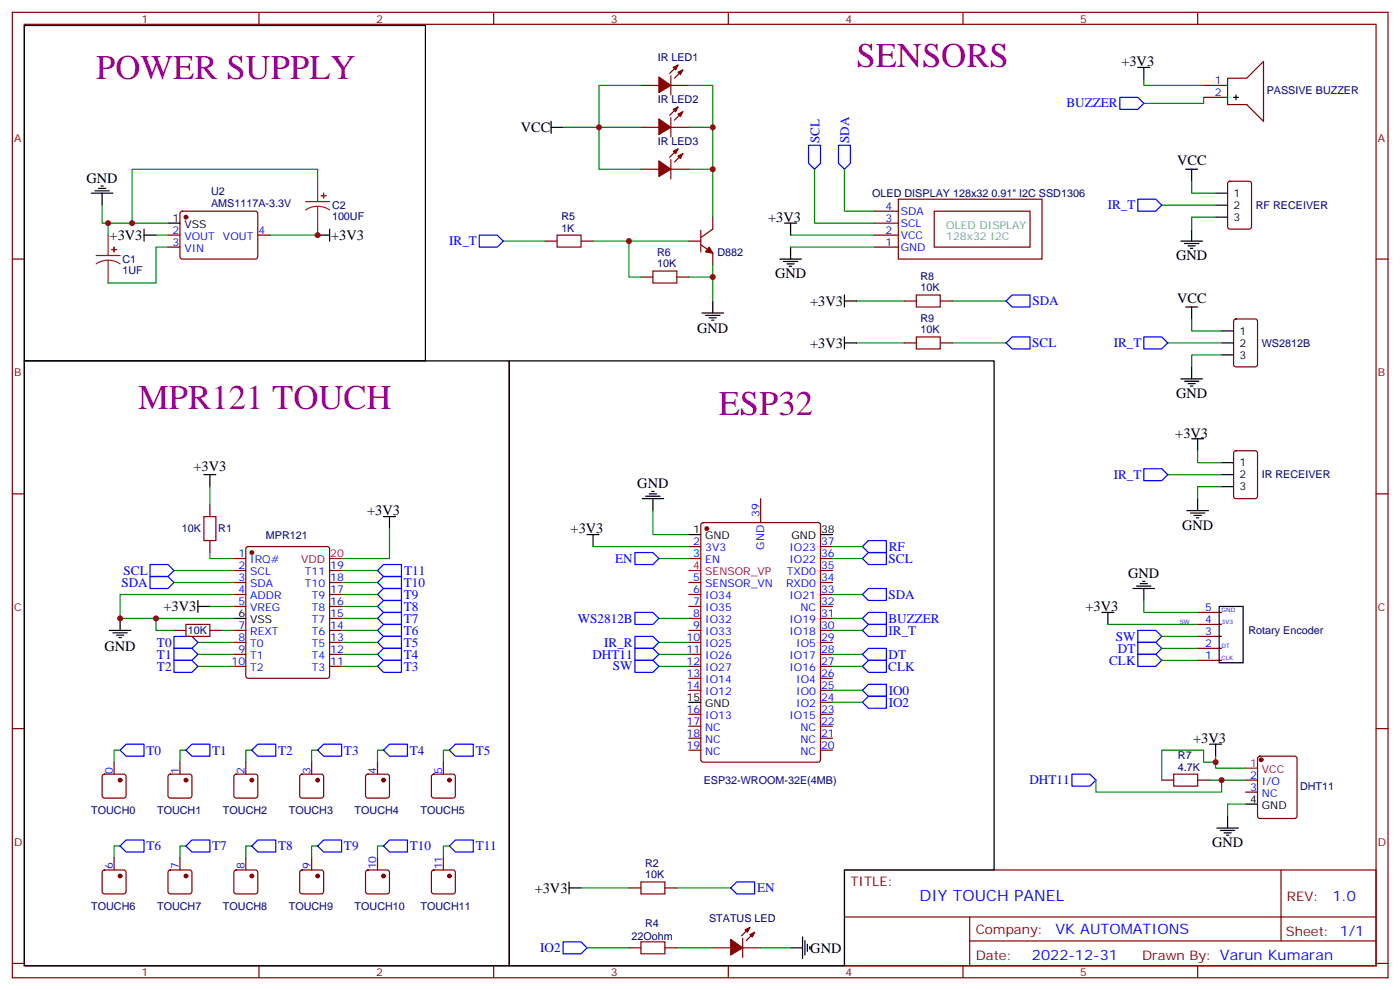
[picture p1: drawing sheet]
<svg xmlns="http://www.w3.org/2000/svg" width="413mm" height="292mm" viewBox="0 0 413 292" stroke-linecap="round" stroke-linejoin="round" font-family="sans-serif">
<g fill="none" stroke="#870000" stroke-width=".35">
<path d="M3.6 3.6h405.4v284.4h-405.4zM7.2 7.2h398.2v277.2h-398.2zM76.3 3.6v3.6M145.5 3.6v3.6M199.8 19.2l-2.5 2.4M214.6 3.6v3.6M283.7 3.6v3.6M352.9 3.6v3.6M188.8 25.2h5.3M188.8 37.5h5.3M197.7 25.2h5.3M197.7 22.3v5.7"/>
<path d="M197.7 34.7v5.6M197.7 37.5h5.3M199.8 31.5l-2.5 2.5M201.2 20.6l-2.5 2.4M201.2 32.9l-2.5 2.5M354.6 25.2h7.1M354.6 28.7h7.1M361.7 23h5.6l5-4.9v17.6l-5-4.9h-5.6zM188.8 49.8h5.3M197.7 47v5.7M197.7 49.8h5.3M199.8 43.9l-2.5 2.4"/>
<path d="M201.2 45.3l-2.5 2.4M264.7 58.7h42.3v17.6h-42.3zM361.9 53.6l.5-.2h5.7l.6 .4 .1 13-.5 .6-5.9 .1-.6-.5-.1-12.9zM3.6 76.3h3.6M49.5 69.3h3.5M49.5 72.8h3.5M53.3 62.4l.4-.2 21.8 .1 .5 .6-.1 13-.7 .4-21.7-.1-.5-.6v-12.7zM76 69.3h3.5M160.6 71h3.5M171.2 71h3.5M203 71h3.5M206.5 72.1l3.5 2.4v3.6"/>
<path d="M206.5 67.8v6.4M210 64v3.5l-3.5 2.5M257.6 69.3h7.1M257.6 72.8h7.1M257.6 65.7h7.1M257.6 62.2h7.1M275.3 62.2h28.2v10.6h-28.2zM405.4 76.3h3.6M188.8 81.6h3.6M199.4 81.6h3.6M266.5 88.7h3.5M277 88.7h3.6"/>
<path d="M363.7 94.2l.5-.3h5.6l.7 .5v13l-.4 .6-5.9 .1-.7-.5v-12.9zM266.5 101h3.5M277 101h3.6M363.7 133l.5-.2h5.6l.7 .4v13l-.4 .6-5.9 .1-.7-.5v-12.9zM3.6 145.5h3.6M61.8 148.6v3.6M61.8 159.2v3.5M206.7 154.1l.5-.2h33.9l.6 .4 .1 69.5-.5 .6-34.1 .1-.7-.5v-69.4zM224.1 146.9v7M405.4 145.5h3.6M68.9 164.5h3.5M68.9 171.6h3.5"/>
<path d="M68.9 175.1h3.5M68.9 178.6h3.5M68.9 168h3.5M72.7 161.2l.4-.2h23.3l.7 .4v37.7l-.4 .6-23.6 .1-.6-.5-.1-37.6zM97.1 171.6h3.5M97.1 175.1h3.5M97.1 178.6h3.5M97.1 168h3.5M203 161h3.5M203 164.5h3.5M203 171.6h3.5M203 175.1h3.5"/>
<path d="M203 178.6h3.5M241.8 161h3.5M241.8 164.5h3.5M241.8 171.6h3.5M241.8 175.1h3.5M241.8 178.6h3.5M241.8 168h3.5M51.3 185.7h3.5M61.8 185.7h3.6M68.9 185.7h3.5M68.9 189.2h3.5M68.9 192.7h3.5"/>
<path d="M68.9 196.3h3.5M97.1 182.1h3.5M97.1 185.7h3.5M97.1 189.2h3.5M97.1 192.7h3.5M97.1 196.3h3.5M203 182.1h3.5M203 185.7h3.5M203 189.2h3.5M203 192.7h3.5M203 196.3h3.5M203 199.8h3.5"/>
<path d="M241.8 182.1h3.5M241.8 185.7h3.5M241.8 189.2h3.5M241.8 192.7h3.5M241.8 196.3h3.5M241.8 199.8h3.5M352.9 194.5h7M352.9 191h7M352.9 187.4h7M352.9 183.9h7M352.9 180.4h7M3.6 214.6h3.6"/>
<path d="M203 203.3h3.5M203 210.4h3.5M203 213.9h3.5M203 217.4h3.5M241.8 203.3h3.5M241.8 210.4h3.5M241.8 213.9h3.5M241.8 217.4h3.5M241.8 206.8h3.5M405.4 214.6h3.6M30.3 228.2l.5-.2h5.6l.5 .2 .2 .5v5.7l-.2 .4-.5 .3h-5.6l-.5-.3-.2-.4v-5.7zM33.6 224.5v3.5"/>
<path d="M49.7 228.2l.5-.2h5.6l.5 .2 .3 .5v5.7l-.3 .4-.5 .3h-5.6l-.5-.3-.2-.4v-5.7zM53 224.5v3.5M69.1 228.2l.5-.2h5.6l.5 .2 .3 .5v5.7l-.3 .4-.5 .3h-5.6l-.5-.3-.2-.4v-5.7zM72.4 224.5v3.5M88.5 228.2l.5-.2h5.7l.4 .2 .3 .5v5.7l-.3 .4-.4 .3h-5.7l-.5-.3-.2-.4v-5.7zM91.8 224.5v3.5M107.9 228.2l.5-.2h5.7l.5 .2 .2 .5v5.7l-.3 .4-.4 .3h-5.7l-.5-.3-.2-.4v-5.7zM111.2 224.5v3.5M127.3 228.2l.5-.2h5.7l.5 .2 .2 .5v5.7l-.3 .4-.4 .3h-5.7l-.5-.3-.2-.4v-5.7zM130.6 224.5v3.5M203 220.9h3.5M241.8 220.9h3.5"/>
<path d="M342.3 229.8h3.5M352.9 229.8h3.5M367 229.8h3.5M367 233.3h3.5M370.8 222.9l.4-.2h10.3l.6 .4 .1 17.2-.5 .7-10.5 .1-.6-.5-.1-17.2zM30.3 256.4l.5-.2h5.6l.5 .2 .2 .5v5.7l-.2 .5-.5 .2h-5.6l-.5-.3-.2-.4v-5.7zM33.6 252.7v3.5M49.7 256.4l.5-.2h5.6l.5 .2 .3 .5v5.7l-.3 .5-.5 .2h-5.6l-.5-.3-.2-.4v-5.7zM53 252.7v3.5M69.1 256.4l.5-.2h5.6l.5 .2 .3 .5v5.7l-.3 .5-.5 .2h-5.6l-.5-.3-.2-.4v-5.7zM72.4 252.7v3.5M88.5 256.4l.5-.2h5.7l.4 .2 .3 .5v5.7l-.3 .5-.4 .2h-5.7l-.5-.3-.2-.4v-5.7z"/>
<path d="M91.8 252.7v3.5M107.9 256.4l.5-.2h5.7l.5 .2 .2 .5v5.7l-.3 .5-.4 .2h-5.7l-.5-.3-.2-.4v-5.7zM111.2 252.7v3.5M127.3 256.4l.5-.2h5.7l.5 .2 .2 .5v5.7l-.3 .5-.4 .2h-5.7l-.5-.3-.2-.4v-5.7zM130.6 252.7v3.5M248.8 256.2h156.6v28.2h-156.6zM377.4 256.2v20.9M185.3 279.2h3.5M185.3 261.5h3.5M195.9 279.2h3.5M195.9 261.5h3.5M210 279.2h5.3"/>
<path d="M218.8 276.3v5.7M218.8 279.2h5.3M220.9 273.2l-2.4 2.4M222.4 274.6l-2.5 2.4M248.8 270.1h156.5M285.7 277.1h119.6M285.7 270.1v14.1M3.6 283.7h3.6M76.3 284.4v3.6M145.5 284.4v3.6M214.6 284.4v3.6M283.7 284.4v3.6"/>
<path d="M352.9 284.4v3.6M405.4 283.7h3.6"/>
</g>
<g fill="#870000" stroke="#870000" stroke-width=".35">
<path d="M194.1 22.7l3.6 2.5-3.6 2.1z"/>
<path d="M198.4 19.9l1.4-.7-.7 1.4z"/>
<path d="M199.8 21.3l1.4-.7-.7 1.4z"/>
<path d="M194.1 35l3.6 2.5-3.6 2.1z"/>
<path d="M198.4 32.2l1.4-.7-.7 1.4z"/>
<path d="M199.8 33.6l1.4-.7-.7 1.4z"/>
<path d="M194.1 47.4l3.6 2.4-3.6 2.2z"/>
<path d="M198.4 44.6l1.4-.7-.7 1.4z"/>
<path d="M199.8 46l1.4-.7-.7 1.4z"/>
<path d="M209 72.8l1 1.7-2.1-.3z"/>
<path d="M215.3 276.7l3.5 2.5-3.5 2.1z"/>
<path d="M219.5 273.9l1.4-.7-.7 1.4z"/>
<path d="M220.9 275.3l1.5-.7-.7 1.4z"/>
<circle cx="208.2" cy="155.7" r=".53"/>
<circle cx="54.8" cy="64" r=".53"/>
<circle cx="74.2" cy="162.7" r=".53"/>
<circle cx="35.4" cy="229.8" r=".53"/>
<circle cx="54.8" cy="229.8" r=".53"/>
<circle cx="74.2" cy="229.8" r=".53"/>
<circle cx="93.6" cy="229.8" r=".53"/>
<circle cx="113" cy="229.8" r=".53"/>
<circle cx="132.4" cy="229.8" r=".53"/>
<circle cx="35.4" cy="258" r=".53"/>
<circle cx="54.8" cy="258" r=".53"/>
<circle cx="74.2" cy="258" r=".53"/>
<circle cx="93.6" cy="258" r=".53"/>
<circle cx="113" cy="258" r=".53"/>
<circle cx="132.4" cy="258" r=".53"/>
<circle cx="371.6" cy="223.8" r=".53"/>
</g>
<g fill="none" stroke="#000" stroke-width=".35">
<path d="M7.2 7.5h118.1v98.8h-118.1zM335.2 19.9h3.6M337 19.9v3.5M162.4 37.5h3.5M162.4 35.7v3.6M363.5 28.7h1.4M364.2 28v1.4M26.9 56.9h6.4M28 56.2h4.2M29 55.5h2.2M29.7 54.8h.7M30.1 56.9v3.5"/>
<path d="M349.4 49.8h3.5M351.1 49.8v3.6M358.2 56.9h3.5M42.4 69.3h3.6M42.4 67.5v3.5M49.5 65.7h3.5M93.6 69.3h3.5M97.1 67.5v3.5M229.8 76.3h6.3M230.8 77h4.3M231.2 65.7h3.5M231.9 77.7h2.1"/>
<path d="M232.6 78.4h.7M232.9 65.7v3.6M232.9 72.8v3.5M347.9 71h6.4M349 71.7h4.2M350.1 72.4h2.1M350.8 73.1h.7M351.1 67.5v3.5M358.2 60.4h3.5M358.2 64h3.5M206.8 92.2h6.4M207.9 92.9h4.2"/>
<path d="M209 93.6h2.1M209.7 94.3h.7M210 88.7v3.5M248.8 88.7h3.5M248.8 86.9v3.5M248.8 99.2v3.6M349.4 90.4h3.5M351.1 90.4v3.5M359.9 97.5h3.6M7.2 106.3h142.8v178.1h-142.8zM150 106.3h142.9v149.9h-44.1v28.2h-98.8zM248.8 101h3.5"/>
<path d="M347.9 111.6h6.4M349 112.3h4.2M350.1 113h2.1M350.8 113.7h.7M351.1 108.1v3.5M359.9 101h3.6M359.9 104.5h3.6M60.1 139.8h3.5M61.8 139.8v3.5M351.1 129.2h3.5M352.9 129.2v3.6M359.9 136.3h3.6"/>
<path d="M359.9 139.8h3.6M113 152.2h3.5M114.8 152.2v3.5M173 157.4h3.5M174.7 157.4v3.6M189.2 146.9h6.3M190.3 146.2h4.2M191.3 145.5h2.1M192 144.7h.7M192.4 146.9v3.5M203 157.4h3.5M241.8 157.4h3.5"/>
<path d="M349.7 150.4h6.4M350.8 151.1h4.2M351.8 151.8h2.1M352.5 152.5h.7M352.9 146.9v3.5M359.9 143.3h3.6M58.3 178.6h3.5M58.3 176.8v3.6M333.8 173.3h6.4M334.9 172.6h4.2M336 171.9h2.1M336.7 171.2h.7"/>
<path d="M337 173.3v3.5M359.2 178.6h7.1v16.6h-7.1zM32.2 185.7h6.4M33.3 186.4h4.2M34.3 187.1h2.1M35 187.8h.7M35.4 182.1v3.6M68.9 182.1h3.5M324.7 180.4h3.5M326.4 180.4v3.5M203 206.8h3.5M356.4 219.2h3.5"/>
<path d="M358.2 219.2v3.5M367 236.8h3.5M167.7 259.8v3.5M358.5 243.9h6.4M359.6 244.6h4.2M360.6 245.3h2.2M361.4 246h.7M361.7 240.3v3.6M167.7 261.5h3.5M232.9 279.2h3.6M236.5 276v6.3M237.2 277v4.3"/>
<path d="M237.9 278.1v2.1M238.6 278.8v.7"/>
</g>
<path d="M97.1 164.5h3.5M203 168h3.5M367 226.2h3.5" fill="none" stroke="#f00" stroke-width=".35"/>
<path d="M164.1 69.3h7.1v3.5h-7.1zM192.4 79.8h7v3.6h-7zM270 86.9h7v3.5h-7zM270 99.2h7v3.6h-7zM60.1 152.2h3.5v7h-3.5zM54.8 183.9h7v3.5h-7zM345.8 228h7.1v3.5h-7.1zM188.8 259.8h7.1v3.5h-7.1zM188.8 277.4h7.1v3.5h-7.1z" fill="none" stroke="#a10000" stroke-width=".35"/>
<g fill="none" stroke="#00f" stroke-width=".35">
<path d="M330 28.7h5.2l1.8 1.7-1.8 1.8h-5.2zM238.2 42.8h3.6v5.3l-1.8 1.7-1.8-1.7zM247.1 42.8h3.5v5.3l-1.8 1.7-1.7-1.7zM335.2 58.7h5.3l1.8 1.7-1.8 1.8h-5.3zM141.2 69.3h5.3l1.8 1.7-1.8 1.8h-5.3zM298.2 86.9h5.3v3.5h-5.3l-1.8-1.7zM337 99.2h5.3l1.8 1.8-1.8 1.8h-5.3zM296.4 101l1.8-1.8h5.3v3.6h-5.3zM337 138h5.3l1.8 1.8-1.8 1.8h-5.3zM44.2 166.3h5.3l1.8 1.7-1.8 1.8h-5.3zM44.2 169.8h5.3l1.8 1.8-1.8 1.7h-5.3zM111.2 171.6l1.8-1.8h5.3v3.5h-5.3z"/>
<path d="M111.2 175.1l1.8-1.8h5.3v3.5h-5.3zM111.2 178.6l1.8-1.8h5.3v3.6h-5.3zM111.2 168l1.8-1.7h5.3v3.5h-5.3zM187.1 162.7h5.3l1.7 1.8-1.7 1.8h-5.3zM254.1 161l1.8-1.8h5.3v3.5h-5.3zM254.1 164.5l1.8-1.8h5.3v3.6h-5.3zM254.1 175.1l1.8-1.8h5.3v3.5h-5.3zM51.3 194.5h5.3l1.7 1.8-1.7 1.7h-5.3zM51.3 191h5.3l1.7 1.7-1.7 1.8h-5.3zM51.3 187.4h5.3l1.7 1.8-1.7 1.8h-5.3zM111.2 182.1l1.8-1.7h5.3v3.5h-5.3zM111.2 185.7l1.8-1.8h5.3v3.5h-5.3z"/>
<path d="M111.2 189.2l1.8-1.8h5.3v3.6h-5.3zM111.2 196.3l1.8-1.8h5.3v3.5h-5.3zM113 191h5.3v3.5h-5.3l-1.8-1.8zM187.1 180.4h5.3l1.7 1.7-1.7 1.8h-5.3zM187.1 187.4h5.3l1.7 1.8-1.7 1.8h-5.3zM187.1 191h5.3l1.7 1.7-1.7 1.8h-5.3zM187.1 194.5h5.3l1.7 1.8-1.7 1.7h-5.3zM254.1 182.1l1.8-1.7h5.3v3.5h-5.3zM254.1 185.7l1.8-1.8h5.3v3.5h-5.3zM254.1 196.3l1.8-1.8h5.3v3.5h-5.3zM255.9 191h5.3v3.5h-5.3l-1.8-1.8zM335.2 185.7h5.3l1.8 1.7-1.8 1.8h-5.3z"/>
<path d="M335.2 189.2h5.3l1.8 1.8-1.8 1.7h-5.3zM335.2 192.7h5.3l1.8 1.8-1.8 1.8h-5.3zM254.1 203.3l1.8-1.8h5.3v3.6h-5.3zM255.9 205.1h5.3v3.5h-5.3l-1.8-1.8zM35.4 220.9l1.7-1.7h5.3v3.5h-5.3zM54.8 220.9l1.8-1.7h5.2v3.5h-5.2zM74.2 220.9l1.8-1.7h5.2v3.5h-5.2zM93.6 220.9l1.8-1.7h5.2v3.5h-5.2zM113 220.9l1.8-1.7h5.3v3.5h-5.3zM132.4 220.9l1.8-1.7h5.3v3.5h-5.3zM315.8 228h5.3l1.8 1.8-1.8 1.7h-5.3zM35.4 249.2l1.7-1.8h5.3v3.5h-5.3z"/>
<path d="M54.8 249.2l1.8-1.8h5.2v3.5h-5.2zM74.2 249.2l1.8-1.8h5.2v3.5h-5.2zM93.6 249.2l1.8-1.8h5.2v3.5h-5.2zM113 249.2l1.8-1.8h5.3v3.5h-5.3zM132.4 249.2l1.8-1.8h5.3v3.5h-5.3zM165.9 277.4h5.3l1.8 1.8-1.8 1.7h-5.3zM215.3 261.5l1.8-1.7h5.3v3.5h-5.3z"/>
</g>
<g fill="none" stroke="#008700" stroke-width=".35">
<path d="M188.8 25.2h-12.3v12.3h-10.6M188.8 37.5h-12.3v12.3h12.3M203 25.2h7v38.8M203 37.5h7M337 23.4v1.8h17.6M354.6 28.7v1.7h-17.6M93.6 53.4v-3.6h-54.7v15.9M203 49.8h7M240 49.8v15.9h17.6M248.8 49.8v12.4h8.8M351.1 53.4v3.5h7.1M30.1 60.4v5.3h19.4"/>
<path d="M31.9 65.7v3.6M46 69.3h3.5M49.5 72.8h-3.5v10.6h-14.1M93.6 67.5v1.8h-14.1M148.3 71h12.3M174.7 71h28.3M185.3 71v10.6h3.5M210 78.1v10.6M232.9 69.3h24.7M232.9 72.8h24.7M342.3 60.4h15.9M358.2 64h-7.1v3.5"/>
<path d="M203 81.6h7M252.3 88.7h14.2M280.6 88.7h15.8M351.1 93.9v3.6h8.8M252.3 101h14.2M280.6 101h15.8M344.1 101h15.8M359.9 104.5h-8.8v3.6M344.1 139.8h15.8M352.9 132.8v3.5h7M61.8 143.3v5.3M114.8 155.7v8.8h-14.2"/>
<path d="M192.4 150.4v7h10.6M359.9 143.3h-7v3.6M51.3 171.6h17.6M51.3 168h17.6M61.8 162.7v1.8h7.1M61.8 178.6h7.1M68.9 175.1h-33.5v7h33.5M100.6 171.6h10.6M100.6 175.1h10.6M100.6 178.6h10.6M100.6 168h10.6M174.7 161h28.3"/>
<path d="M194.1 164.5h8.9M245.3 175.1h8.8M245.3 161h8.8M245.3 164.5h8.8M337 176.8v3.6h15.9M46 182.1v3.6h5.3M58.3 189.2h10.6M58.3 192.7h10.6M58.3 196.3h10.6M65.4 185.7h3.5M100.6 182.1h10.6M100.6 185.7h10.6"/>
<path d="M100.6 189.2h10.6M100.6 192.7h10.6M100.6 196.3h10.6M194.1 182.1h8.9M194.1 189.2h8.9M194.1 192.7h8.9M194.1 196.3h8.9M245.3 182.1h8.8M245.3 185.7h8.8M245.3 192.7h8.8M245.3 196.3h8.8M326.4 183.9h26.5"/>
<path d="M342.3 187.4h10.6M342.3 191h10.6M342.3 194.5h10.6M245.3 203.3h8.8M245.3 206.8h8.8M35.4 220.9h-1.8v3.6M54.8 220.9h-1.8v3.6M74.2 220.9h-1.8v3.6M93.6 220.9h-1.8v3.6M113 220.9h-1.8v3.6M132.4 220.9h-1.8v3.6M322.9 229.8v3.5h37v-3.5"/>
<path d="M356.4 229.8h10.6M358.2 222.7v3.5h8.8M358.2 224.5h-3.6v-3.6h-12.3v8.9M367 236.8h-5.3v3.5M35.4 249.2h-1.8v3.5M54.8 249.2h-1.8v3.5M74.2 249.2h-1.8v3.5M93.6 249.2h-1.8v3.5M113 249.2h-1.8v3.5M132.4 249.2h-1.8v3.5M171.2 261.5h14.1M173 279.2h12.3"/>
<path d="M199.4 279.2h10.6M199.4 261.5h15.9M224.1 279.2h8.8"/>
</g>
<path d="M90.1 59.4h7M93.6 53.4v6M28.3 75.2h7.1M31.9 76.7l-1.9 .2-1.7 .8M31.9 76.7l1.8 .2 1.7 .8M31.9 69.3v5.9M31.9 76.7v6.7M93.6 60.8l-1.9 .2-1.6 .8M93.6 60.8l1.8 .2 1.7 .8M93.6 60.8v6.7" fill="none" stroke="#8c2424" stroke-width=".35"/>
<g fill="#8c2424" stroke="#8c2424" stroke-width=".35">
<path d="M32.9 73.5h1.4z"/>
<path d="M33.6 72.8v1.4z"/>
<path d="M94.7 57.6h1.4z"/>
<path d="M95.3 56.9l.1 1.4z"/>
</g>
<g fill="#c00">
<circle cx="176.5" cy="37.5" r=".88"/>
<circle cx="210" cy="37.5" r=".88"/>
<circle cx="210" cy="49.8" r=".88"/>
<circle cx="35.4" cy="182.1" r=".88"/>
<circle cx="46" cy="182.1" r=".88"/>
<circle cx="185.3" cy="71" r=".88"/>
<circle cx="210" cy="81.6" r=".88"/>
<circle cx="358.2" cy="224.5" r=".88"/>
<circle cx="359.9" cy="229.8" r=".88"/>
<circle cx="31.9" cy="65.7" r=".88"/>
<circle cx="38.9" cy="65.7" r=".88"/>
<circle cx="93.6" cy="69.3" r=".88"/>
</g>
<g font-size="10.2" fill="#909">
<text x="28.3" y="23.4">POWER SUPPLY</text>
<text x="252.3" y="19.9">SENSORS</text>
<text x="40.7" y="120.4">MPR121 TOUCH</text>
<text x="211.8" y="122.2">ESP32</text>
</g>
<text font-size="4.6" fill="#00f" x="270.9" y="265.3">DIY TOUCH PANEL</text>
<g font-size="4.2">
<text x="330.4" y="19.5">+3V3</text>
<text x="153.5" y="38.9">VCC</text>
<text x="25.5" y="53.8">GND</text>
<text x="346.9" y="48.7">VCC</text>
<text x="226.3" y="65.4">+3V3</text>
<text x="32.3" y="70.6">+3V3</text>
<text x="97.6" y="70.6">+3V3</text>
<text x="346.5" y="76.7">GND</text>
<text x="228.4" y="82">GND</text>
<text x="346.9" y="89.3">VCC</text>
<text x="238.7" y="90.1">+3V3</text>
<text x="205.4" y="98.2">GND</text>
<text x="238.7" y="102.4">+3V3</text>
<text x="346.5" y="117.2">GND</text>
<text x="346.3" y="128.9">+3V3</text>
<text x="57" y="138.7">+3V3</text>
<text x="187.8" y="143.7">GND</text>
<text x="108.2" y="151.8">+3V3</text>
<text x="168.1" y="157.1">+3V3</text>
<text x="348.3" y="156">GND</text>
<text x="332.4" y="170.2">GND</text>
<text x="48.2" y="180">+3V3</text>
<text x="319.8" y="180">+3V3</text>
<text x="30.8" y="191.7">GND</text>
<text x="351.6" y="218.8">+3V3</text>
<text x="357.1" y="249.5">GND</text>
<text x="157.5" y="262.9">+3V3</text>
<text x="238.8" y="280.6">GND</text>
</g>
<g font-size="4.2" fill="#00f">
<text x="392.6" y="265.5">1.0</text>
<text x="311" y="275">VK AUTOMATIONS</text>
<text x="304.1" y="282.9">2022-12-31</text>
</g>
<g font-size="3.9" fill="#00f">
<text x="314.2" y="31.6">BUZZER</text>
<text x="241.4" y="42.1" transform="rotate(-90 241.4 42.1)">SCL</text>
<text x="250.2" y="42.1" transform="rotate(-90 250.2 42.1)">SDA</text>
<text x="326.4" y="61.7">IR_T</text>
<text x="132.4" y="72.3">IR_T</text>
<text x="304.2" y="89.9">SDA</text>
<text x="304.2" y="102.3">SCL</text>
<text x="328.2" y="102.3">IR_T</text>
<text x="328.2" y="141.1">IR_T</text>
<text x="181.2" y="165.8">EN</text>
<text x="261.8" y="165.9">SCL</text>
<text x="261.9" y="162.2">RF</text>
<text x="35.8" y="172.8">SDA</text>
<text x="36.4" y="169.3">SCL</text>
<text x="119" y="172.8">T10</text>
<text x="119.1" y="169.5">T11</text>
<text x="119" y="176.3">T9</text>
<text x="119" y="179.9">T8</text>
<text x="261.8" y="176.4">SDA</text>
<text x="119" y="183.4">T7</text>
<text x="170.3" y="183.3">WS2812B</text>
<text x="261.8" y="183.5">BUZZER</text>
<text x="46.2" y="190.5">T0</text>
<text x="119" y="186.9">T6</text>
<text x="119" y="190.5">T5</text>
<text x="178" y="190.5">IR_R</text>
<text x="261.8" y="187">IR_T</text>
<text x="328.8" y="188.7">SW</text>
<text x="46.2" y="197.5">T2</text>
<text x="46.2" y="194">T1</text>
<text x="119" y="194">T4</text>
<text x="119" y="197.5">T3</text>
<text x="174.5" y="194">DHT11</text>
<text x="180.6" y="197.4">SW</text>
<text x="261.7" y="197.5">CLK</text>
<text x="261.8" y="194">DT</text>
<text x="326.8" y="195.7">CLK</text>
<text x="329.4" y="192.2">DT</text>
<text x="261.9" y="204.6">IO0</text>
<text x="261.9" y="208.2">IO2</text>
<text x="43.1" y="222.3">T0</text>
<text x="62.5" y="222.3">T1</text>
<text x="82" y="222.3">T2</text>
<text x="101.4" y="222.3">T3</text>
<text x="120.8" y="222.3">T4</text>
<text x="140.2" y="222.3">T5</text>
<text x="303.3" y="231">DHT11</text>
<text x="43.1" y="250.4">T6</text>
<text x="62.5" y="250.4">T7</text>
<text x="82" y="250.4">T8</text>
<text x="101.4" y="250.4">T9</text>
<text x="120.8" y="250.4">T10</text>
<text x="140.2" y="250.4">T11</text>
<text x="223.1" y="262.8">EN</text>
<text x="159.2" y="280.4">IO2</text>
</g>
<g font-size="3.9" fill="#800">
<text x="250.6" y="260.8">TITLE:</text>
<text x="379.2" y="265.5">REV:</text>
<text x="287.5" y="275">Company:</text>
<text x="378.9" y="275.6">Sheet: 1/1</text>
<text x="287.5" y="282.7">Date:</text>
<text x="336.5" y="282.8">Draw</text>
<text x="346.7" y="282.8">n By: Varun Kumaran</text>
</g>
<g font-size="3.2" fill="#800">
<text x="41.7" y="6.6">1</text>
<text x="110.9" y="6.6">2</text>
<text x="180" y="6.6">3</text>
<text x="249.2" y="6.6">4</text>
<text x="318.3" y="6.6">5</text>
<text x="4.2" y="41.7">A</text>
<text x="406" y="41.7">A</text>
<text x="4.2" y="110.9">B</text>
<text x="406" y="110.9">B</text>
<text x="4.2" y="180">C</text>
<text x="406" y="180">C</text>
<text x="4.2" y="249.2">D</text>
<text x="406" y="249.2">D</text>
<text x="41.7" y="287.4">1</text>
<text x="110.9" y="287.4">2</text>
<text x="180" y="287.4">3</text>
<text x="249.2" y="287.4">4</text>
<text x="318.3" y="287.4">5</text>
</g>
<g font-size="3.2" fill="#000080">
<text x="193.8" y="18.1">IR LED1</text>
<text x="373.2" y="27.6">PASSIVE BUZZER</text>
<text x="193.8" y="30.4">IR LED2</text>
<text x="193.8" y="42.8">IR LED3</text>
<text x="62.2" y="57.5">U2</text>
<text x="257" y="58.1">OLED DISPLAY 128x32 0.91&quot; I2C SSD1306</text>
<text x="62.2" y="60.8">AMS1117A-3.3V</text>
<text x="97.8" y="64.7">100UF</text>
<text x="97.8" y="61.5">C2</text>
<text x="165.4" y="64.9">R5</text>
<text x="370" y="61.5">RF RECEIVER</text>
<text x="165.4" y="68.2">1K</text>
<text x="36.1" y="77.4">C1</text>
<text x="193.6" y="75.4">R6</text>
<text x="211.4" y="75.3">D882</text>
<text x="36.1" y="80.6">1UF</text>
<text x="193.6" y="78.8">10K</text>
<text x="271.2" y="82.5">R8</text>
<text x="271.2" y="85.8">10K</text>
<text x="271.2" y="94.8">R9</text>
<text x="271.2" y="98.2">10K</text>
<text x="371.8" y="102.1">WS2812B</text>
<text x="371.8" y="140.9">IR RECEIVER</text>
<text x="53.6" y="156.8">10K</text>
<text x="64.3" y="156.8">R1</text>
<text x="78.4" y="158.6">MPR121</text>
<text x="55.4" y="186.8">10K</text>
<text x="367.9" y="186.8">Rotary Encoder</text>
<text x="347.1" y="226.9">4.7K</text>
<text x="347.1" y="223.6">R7</text>
<text x="207.3" y="230.9">ESP32-WROOM-32E(4MB)</text>
<text x="383.1" y="232.7">DHT11</text>
<text x="26.9" y="239.8">TOUCH0</text>
<text x="46.3" y="239.8">TOUCH1</text>
<text x="65.7" y="239.8">TOUCH2</text>
<text x="85.1" y="239.8">TOUCH3</text>
<text x="104.5" y="239.8">TOUCH4</text>
<text x="123.9" y="239.8">TOUCH5</text>
<text x="190.1" y="255.4">R2</text>
<text x="190.1" y="258.7">10K</text>
<text x="26.9" y="268">TOUCH6</text>
<text x="46.3" y="268">TOUCH7</text>
<text x="65.7" y="268">TOUCH8</text>
<text x="85.1" y="268">TOUCH9</text>
<text x="104.5" y="268">TOUCH10</text>
<text x="123.9" y="268">TOUCH11</text>
<text x="190.1" y="273">R4</text>
<text x="208.9" y="271.5">STATUS LED</text>
<text x="186.1" y="276.8">22Oohm</text>
</g>
<g font-size="3.2" fill="#00f">
<text x="357.9" y="24.8">1</text>
<text x="357.9" y="28.3">2</text>
<text x="260.9" y="65.4">3</text>
<text x="260.9" y="61.8">4</text>
<text x="265.4" y="63.3">SDA</text>
<text x="50.8" y="68.9">2</text>
<text x="54.3" y="70.7">VOUT VOUT</text>
<text x="76.1" y="68.9">4</text>
<text x="260.9" y="68.9">2</text>
<text x="265.4" y="70.3">VCC</text>
<text x="265.4" y="66.8">SCL</text>
<text x="50.8" y="72.4">3</text>
<text x="54.3" y="74.2">VIN</text>
<text x="260.9" y="72.4">1</text>
<text x="265.4" y="73.8">GND</text>
<text x="223.8" y="152.2" transform="rotate(-90 223.8 152.2)">39</text>
<text x="204.3" y="160.6">2</text>
<text x="225.2" y="161.9" transform="rotate(-90 225.2 161.9)">GND</text>
<text x="241.9" y="160.6">37</text>
<text x="70.2" y="164.1">1</text>
<text x="70.2" y="167.7">2</text>
<text x="73.7" y="165.9">IRQ#</text>
<text x="97.3" y="167.7">19</text>
<text x="204.3" y="164.1">3</text>
<text x="207.8" y="162.4">3V3</text>
<text x="207.8" y="165.9">EN</text>
<text x="232.6" y="165.9">IO22</text>
<text x="232.6" y="162.4">IO23</text>
<text x="241.9" y="167.7">35</text>
<text x="241.9" y="164.1">36</text>
<text x="70.2" y="171.2">3</text>
<text x="73.7" y="169.4">SCL</text>
<text x="73.7" y="173">SDA</text>
<text x="89.8" y="173">T10</text>
<text x="89.8" y="169.4">T11</text>
<text x="97.3" y="171.2">18</text>
<text x="204.3" y="171.2">5</text>
<text x="207.8" y="173">SENSOR_VN</text>
<text x="231.6" y="173">RXD0</text>
<text x="231.9" y="169.4">TXD0</text>
<text x="241.9" y="171.2">34</text>
<text x="70.2" y="174.7">4</text>
<text x="70.2" y="178.3">5</text>
<text x="73.7" y="176.5">ADDR</text>
<text x="91.8" y="176.5">T9</text>
<text x="97.3" y="178.3">16</text>
<text x="97.3" y="174.7">17</text>
<text x="204.3" y="174.7">6</text>
<text x="204.3" y="178.3">7</text>
<text x="207.8" y="176.5">IO34</text>
<text x="232.6" y="176.5">IO21</text>
<text x="241.9" y="178.3">32</text>
<text x="241.9" y="174.7">33</text>
<text x="70.2" y="185.3">7</text>
<text x="73.7" y="180">VREG</text>
<text x="91.8" y="183.6">T7</text>
<text x="91.8" y="180">T8</text>
<text x="97.3" y="185.3">14</text>
<text x="97.3" y="181.8">15</text>
<text x="204.3" y="181.8">8</text>
<text x="204.3" y="185.3">9</text>
<text x="207.8" y="180">IO35</text>
<text x="207.8" y="183.6">IO32</text>
<text x="232.6" y="183.6">IO19</text>
<text x="235.9" y="180">NC</text>
<text x="241.9" y="185.3">30</text>
<text x="241.9" y="181.8">31</text>
<text x="355.1" y="183.6">4</text>
<text x="355.1" y="180">5</text>
<text x="70.2" y="188.8">8</text>
<text x="73.7" y="187.1">REXT</text>
<text x="73.7" y="190.6">T0</text>
<text x="91.8" y="190.6">T5</text>
<text x="91.8" y="187.1">T6</text>
<text x="97.3" y="188.8">13</text>
<text x="202.3" y="188.8">10</text>
<text x="207.8" y="187.1">IO33</text>
<text x="207.8" y="190.6">IO25</text>
<text x="232.6" y="187.1">IO18</text>
<text x="234.6" y="190.6">IO5</text>
<text x="241.9" y="188.8">29</text>
<text x="355.1" y="190.6">2</text>
<text x="355.1" y="187.1">3</text>
<text x="68.2" y="195.9">10</text>
<text x="70.2" y="192.4">9</text>
<text x="73.7" y="194.1">T1</text>
<text x="73.7" y="197.7">T2</text>
<text x="91.8" y="197.7">T3</text>
<text x="91.8" y="194.1">T4</text>
<text x="97.3" y="195.9">11</text>
<text x="97.3" y="192.4">12</text>
<text x="202.3" y="192.4">11</text>
<text x="202.3" y="195.9">12</text>
<text x="207.8" y="194.1">IO26</text>
<text x="207.8" y="197.7">IO27</text>
<text x="232.6" y="197.7">IO16</text>
<text x="232.6" y="194.1">IO17</text>
<text x="241.9" y="195.9">27</text>
<text x="241.9" y="192.4">28</text>
<text x="355.1" y="194.1">1</text>
<text x="202.3" y="199.4">13</text>
<text x="202.3" y="203">14</text>
<text x="207.8" y="201.2">IO14</text>
<text x="234.6" y="201.2">IO4</text>
<text x="241.9" y="203">25</text>
<text x="241.9" y="199.4">26</text>
<text x="207.8" y="204.7">IO12</text>
<text x="234.6" y="208.2">IO2</text>
<text x="234.6" y="204.7">IO0</text>
<text x="241.9" y="206.5">24</text>
<text x="202.3" y="210">16</text>
<text x="202.3" y="213.5">17</text>
<text x="207.8" y="211.8">IO13</text>
<text x="207.8" y="215.3">NC</text>
<text x="232.6" y="211.8">IO15</text>
<text x="235.9" y="215.3">NC</text>
<text x="241.9" y="213.5">22</text>
<text x="241.9" y="210">23</text>
<text x="202.3" y="217.1">18</text>
<text x="202.3" y="220.6">19</text>
<text x="207.8" y="218.8">NC</text>
<text x="235.9" y="218.8">NC</text>
<text x="241.9" y="220.6">20</text>
<text x="241.9" y="217.1">21</text>
<text x="33.3" y="227.8" transform="rotate(-90 33.3 227.8)">0</text>
<text x="52.7" y="227.8" transform="rotate(-90 52.7 227.8)">1</text>
<text x="72.1" y="227.8" transform="rotate(-90 72.1 227.8)">2</text>
<text x="91.5" y="227.8" transform="rotate(-90 91.5 227.8)">3</text>
<text x="110.9" y="227.8" transform="rotate(-90 110.9 227.8)">4</text>
<text x="130.3" y="227.8" transform="rotate(-90 130.3 227.8)">5</text>
<text x="207.8" y="222.4">NC</text>
<text x="235.9" y="222.4">NC</text>
<text x="368.3" y="229.4">2</text>
<text x="368.3" y="232.9">3</text>
<text x="371.8" y="231.2">I/O</text>
<text x="371.8" y="234.7">NC</text>
<text x="33.3" y="256" transform="rotate(-90 33.3 256)">6</text>
<text x="52.7" y="256" transform="rotate(-90 52.7 256)">7</text>
<text x="72.1" y="256" transform="rotate(-90 72.1 256)">8</text>
<text x="91.5" y="256" transform="rotate(-90 91.5 256)">9</text>
<text x="110.9" y="256" transform="rotate(-90 110.9 256)">10</text>
<text x="130.3" y="256" transform="rotate(-90 130.3 256)">11</text>
</g>
<g font-size="3.2">
<text x="363.5" y="58">1</text>
<text x="50.8" y="65.4">1</text>
<text x="363.5" y="61.5">2</text>
<text x="363.5" y="65">3</text>
<text x="54.3" y="67.1">VSS</text>
<text x="365.2" y="98.5">1</text>
<text x="365.2" y="102.1">2</text>
<text x="365.2" y="105.6">3</text>
<text x="365.2" y="137.3">1</text>
<text x="365.2" y="140.9">2</text>
<text x="365.2" y="144.4">3</text>
<text x="204.3" y="157.1">1</text>
<text x="207.8" y="158.9">GND</text>
<text x="233.2" y="158.9">GND</text>
<text x="241.9" y="157.1">38</text>
<text x="70.2" y="181.8">6</text>
<text x="73.7" y="183.6">VSS</text>
<text x="202.3" y="206.5">15</text>
<text x="207.8" y="208.2">GND</text>
<text x="368.3" y="236.5">4</text>
<text x="371.8" y="238.2">GND</text>
</g>
<g font-size="3.2" fill="#0cc">
<text x="278.8" y="67.5">OLED DISPLAY</text>
<text x="278.8" y="70.7">128x32 I2C</text>
</g>
<g font-size="3.2" fill="#f00">
<text x="88.8" y="165.9">VDD</text>
<text x="97.3" y="164.1">20</text>
<text x="204.3" y="167.7">4</text>
<text x="207.8" y="169.4">SENSOR_VP</text>
<text x="368.3" y="225.9">1</text>
<text x="371.8" y="227.6">VCC</text>
</g>
<g font-size="1.8" fill="#00f">
<text x="347.6" y="183.9">SW</text>
<text x="359.9" y="180.4">GND</text>
<text x="359.9" y="183.9">3V3</text>
<text x="359.9" y="191">DT</text>
<text x="359.9" y="194.5">CLK</text>
</g>
</svg>
